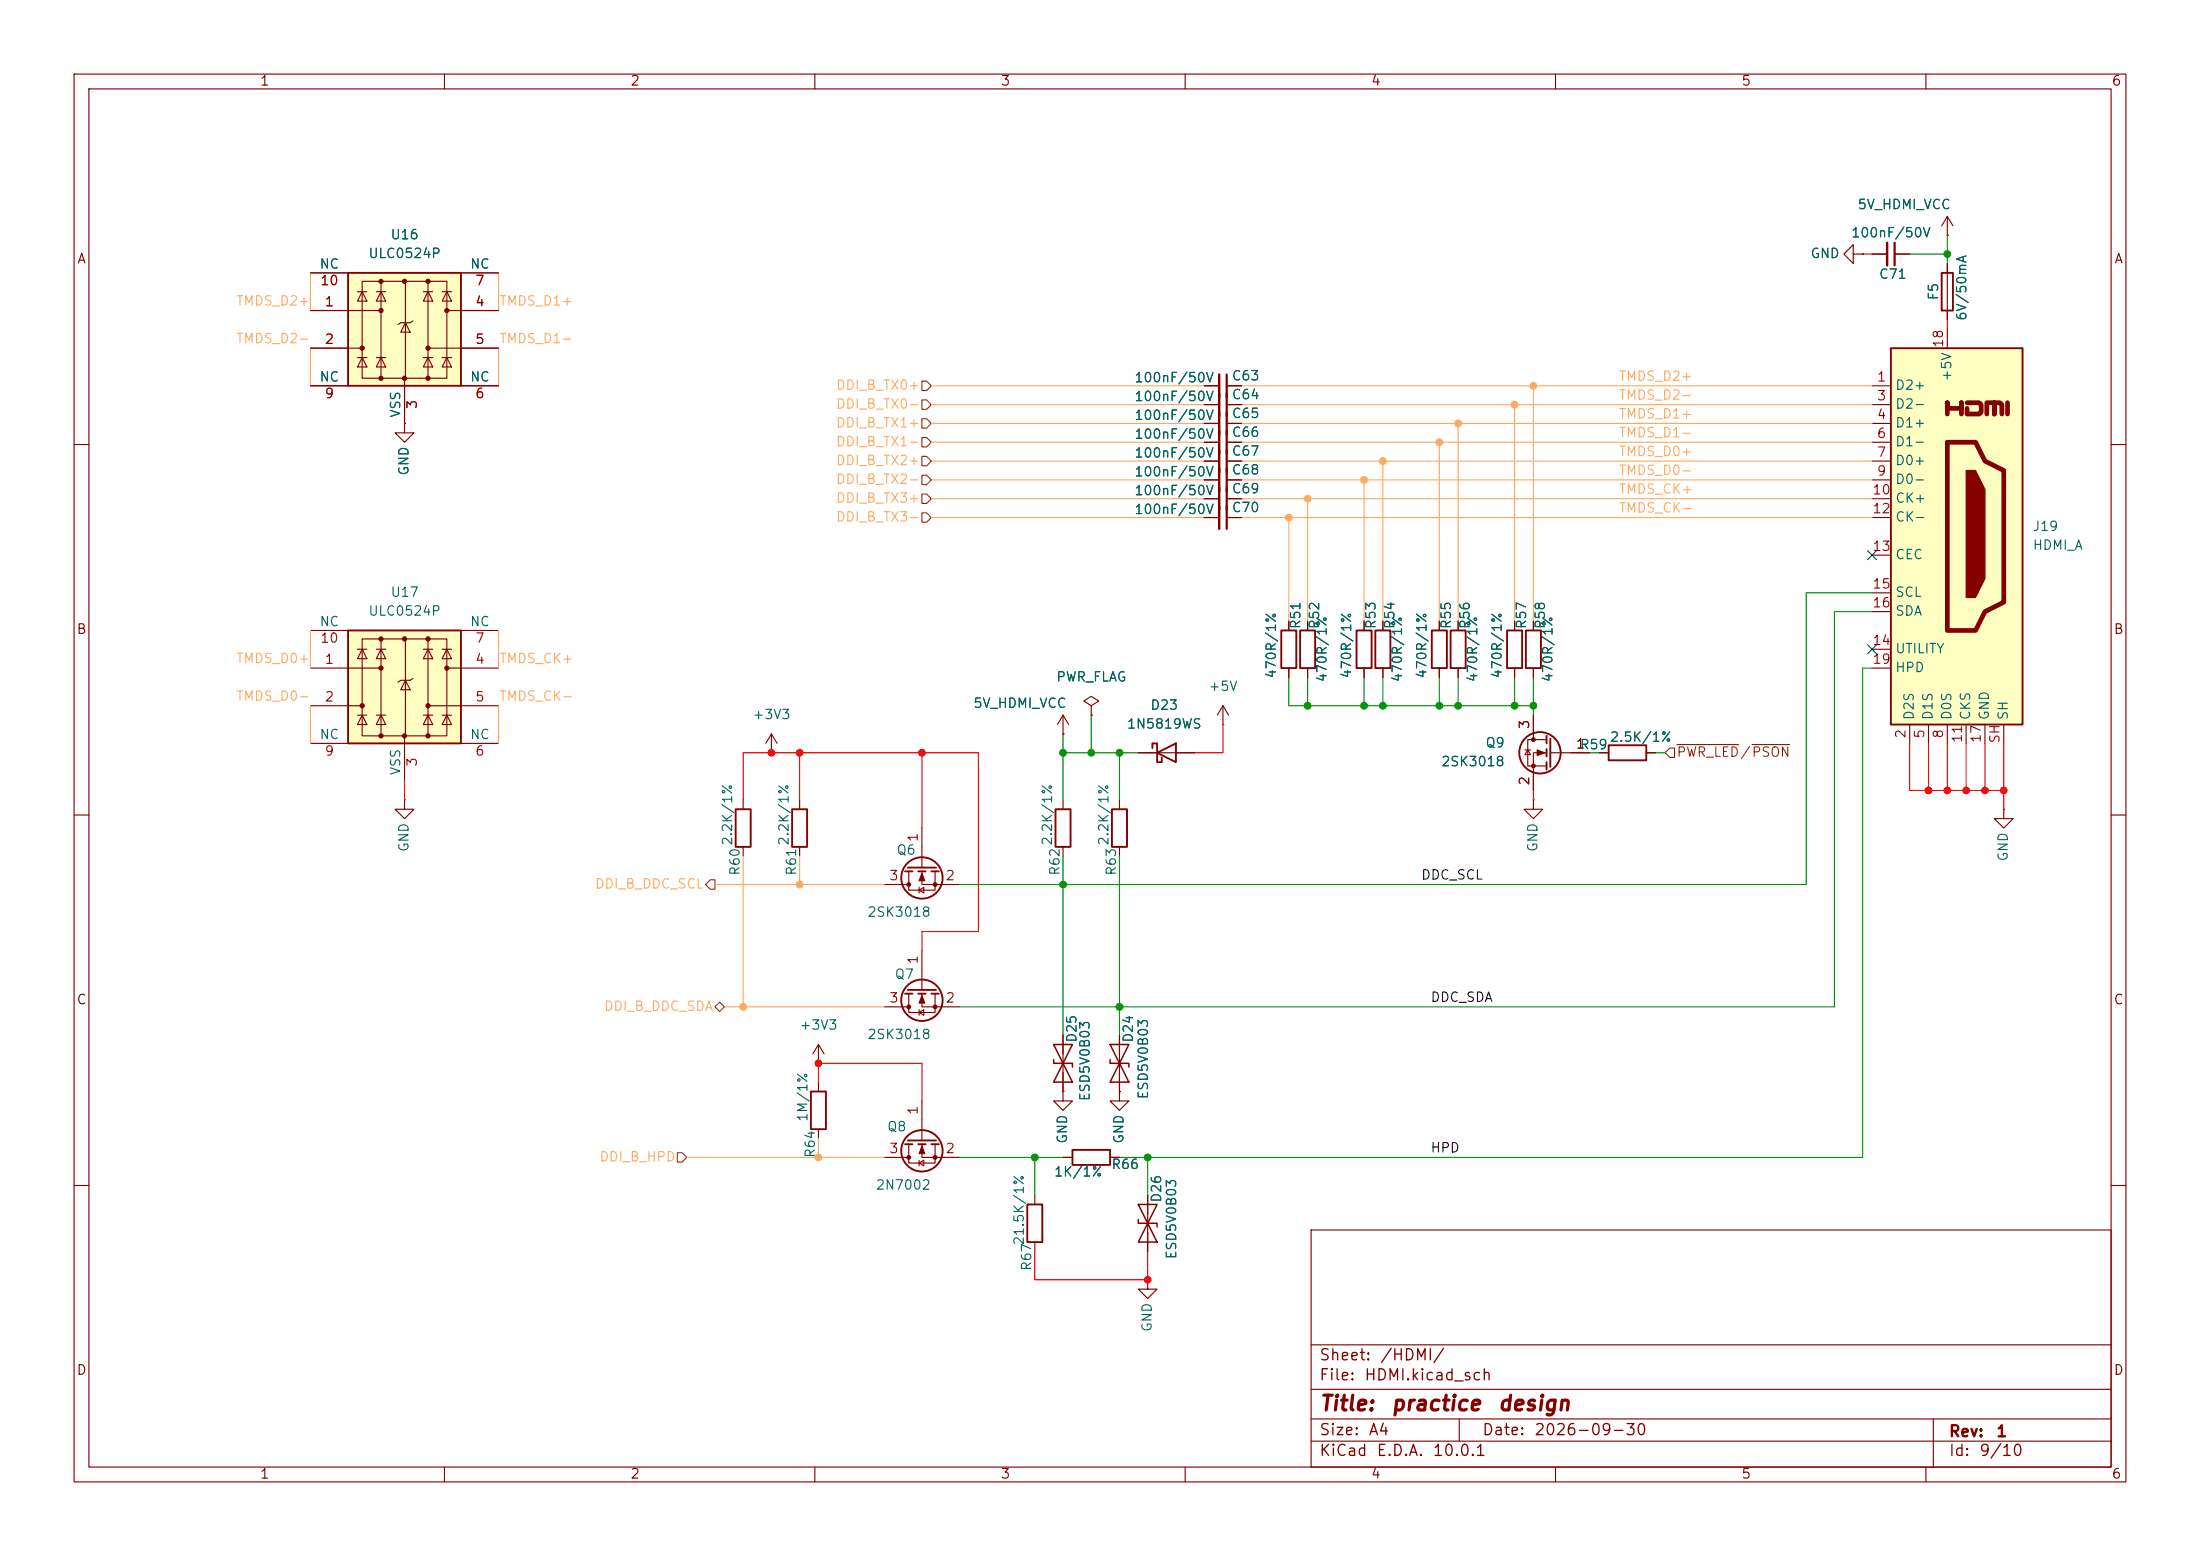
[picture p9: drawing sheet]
<svg xmlns="http://www.w3.org/2000/svg" width="297mm" height="210mm" viewBox="0 0 297 210" stroke-linecap="round" stroke-linejoin="round" font-family="sans-serif">
<g fill="none" stroke="#840000" stroke-width=".15">
<path d="M10 10h277v190h-277zM12 12h273v186h-273zM60 10v2M110 10v2M160 10v2M210 10v2M260 10v2M162.6 59.7h2M162.6 57.2h2M165.6 59.7h2M165.6 57.2h2M10 60h2"/>
<path d="M162.6 62.2h2M165.6 62.2h2M285 60h2M104.1 99.1l-.7 1.2M104.1 99.1l.8 1.2M104.1 99.1v2.5M143.5 99.1h.1M143.5 96.5l-.8 1.3M143.5 96.5l.8 1.3M143.5 96.5v2.6M147.3 95.3l1-.7-1-.6-1 .6 1 .7v1.2M147.3 96.5h.1"/>
<path d="M196.8 83.8v1.3M196.8 90.2v1.2M207 83.8v1.3M207 90.2v1.2M207 96.5v3.3M208.8 99.8h-2.6v3.6h2.6M10 110h2M104.1 101.6h.1M119.4 119.4h3.3M122.7 117.6v2.5h3.5v-2.5M124.1 119.8v.7M124.5 117.6v1.8h5"/>
<path d="M124.5 111.8v5.3M153.7 101.6h7.6M205.9 101.2h.7M206.2 101.2l.4 .7h-.7zM207 108v1.2h1.3l-1.3 1.3-1.3-1.3h1.3M207 108h.1M208.8 101.6h-1.8v5.1M209.3 101.6h5.3M270.5 109.2v1.3h1.3l-1.3 1.3-1.3-1.3h1.3M270.5 109.2h.1M285 110h2M119.4 135.9h3.3"/>
<path d="M122.7 134.1v2.6h3.5v-2.6M124.1 136.7l.6-.4v.7zM124.1 120.1l.6-.3v.7zM124.1 136.3v.7M124.5 134.1v1.8h5M124.5 128.3v5.3M151.1 139.7v7.6M151.1 147.3v1.3h1.3l-1.3 1.3-1.2-1.3h1.2M151.1 147.3h.1M10 160h2M177 166h108v32h-108zM285 160h2"/>
<path d="M60 198v2M110 198v2M160 198v2M177 194.5h108M177 191.5h108M177 187.5h108M177 181.5h108M197 191.5v3M210 198v2M260 198v2M261 191.5v6.5"/>
</g>
<g fill="none" stroke="#840000" stroke-width=".25">
<path d="M195.8 85.1h2.1v5.1h-2.1zM206 85.1h2v5.1h-2zM208.8 99.3v1M209.3 99.7v3.8M122.2 117.6h1M122.6 117.1h3.8M124 117.6h1M125.7 117.6h1M155.6 101v-.7h.6v2.6h.6v-.7M156.2 101.6l2.5-1.3v2.6zM208.8 101.1v1M208.8 102.9v1"/>
<path d="M122.2 134.1h1M122.6 133.6h3.8M124 134.1h1M125.7 134.1h1"/>
<circle cx="124.5" cy="118.5" r="2.79"/>
<circle cx="207.9" cy="101.6" r="2.79"/>
<circle cx="124.5" cy="135" r="2.79"/>
</g>
<path d="M165.6 55.6v8.2" fill="none" stroke="#840000" stroke-width=".3"/>
<path d="M164.6 55.6v8.2" fill="none" stroke="#840000" stroke-width=".33"/>
<path d="M149.9 143v.5h2.5v.5M149.9 141h2.5l-1.3 2.5zM151.1 143.5l1.3 2.6h-2.5z" fill="none" stroke="#840000" stroke-width=".2"/>
<g fill="#840000" stroke="#840000" stroke-width=".15">
<path d="M124.5 134.4l.3 1h-.7z"/>
<path d="M124.5 117.9l.3 1h-.7z"/>
<path d="M207.5 101.2l1 .4-1 .4z"/>
<circle cx="122.7" cy="135.9" r=".25"/>
<circle cx="126.2" cy="135.9" r=".25"/>
<circle cx="122.7" cy="119.4" r=".25"/>
<circle cx="126.2" cy="119.4" r=".25"/>
<circle cx="207" cy="99.8" r=".25"/>
<circle cx="207" cy="103.4" r=".25"/>
</g>
<path d="M47 36.8h15.2v15.3h-15.2z" fill="#ffffc2"/>
<g fill="none" stroke="#840000" stroke-width=".15">
<path d="M41.9 36.8h5.1M48.3 39.4h1.2M48.9 38h11.4v13.1h-11.4zM48.9 39.4l.6 1.2h-1.2zM50.8 39.4h1.3M51.4 39.4l.7 1.2h-1.3zM51.4 38v13.1M54.7 38v13.1M57.1 39.4h1.3M57.8 39.4l.6 1.2h-1.3zM57.8 38v13.1M59.7 39.4h1.3"/>
<path d="M60.3 39.4l.7 1.2h-1.3zM62.2 36.8h5.1M41.9 41.9h9.5M41.9 47h7M41.9 52.1h5.1M48.3 48.3h1.2M48.9 48.3l.6 1.2h-1.2zM50.8 48.3h1.3M51.4 48.3l.7 1.2h-1.3zM54.6 57.2v1.2h1.3l-1.3 1.3-1.3-1.3h1.3M54.6 57.2h.1M54.6 51.1v6.1"/>
<path d="M54.7 43.6l.7 1.2h-1.3zM55.8 43.3l-.4 .3h-1.3l-.4 .2M57.1 48.3h1.3M57.8 48.3l.6 1.2h-1.3zM57.8 47h9.5M59.7 48.3h1.3M60.3 48.3l.7 1.2h-1.3zM60.3 41.9h7M62.2 52.1h5.1M54.6 108v1.2h1.3l-1.3 1.3-1.3-1.3h1.3M54.6 108h.1M151.1 108v1.2"/>
<path d="M151.1 114.3v1.3"/>
</g>
<path d="M47 36.8h15.2v15.3h-15.2zM150.1 109.2h2v5.1h-2z" fill="none" stroke="#840000" stroke-width=".25"/>
<g fill="#840000" stroke="#840000" stroke-width=".15">
<circle cx="48.9" cy="47" r=".28"/>
<circle cx="51.4" cy="38" r=".28"/>
<circle cx="51.4" cy="41.9" r=".28"/>
<circle cx="51.4" cy="51.1" r=".28"/>
<circle cx="54.6" cy="38" r=".28"/>
<circle cx="54.6" cy="51.1" r=".28"/>
<circle cx="57.8" cy="38" r=".28"/>
<circle cx="57.8" cy="47" r=".28"/>
<circle cx="57.8" cy="51.1" r=".28"/>
<circle cx="60.3" cy="41.9" r=".28"/>
</g>
<path d="M47 85.1h15.2v15.2h-15.2z" fill="#ffffc2"/>
<g fill="none" stroke="#840000" stroke-width=".15">
<path d="M250.2 34.3v-1.3l-1.3 1.3 1.3 1.3v-1.3h1.3M251.5 34.3h.1M252.7 34.3h2.1M255.8 34.3h2M262.9 31.8h.1M262.9 29.2l-.8 1.3M262.9 29.2l.8 1.3M262.9 29.2v2.6M162.6 54.6h2M165.6 54.6h2M162.6 64.8h2M162.6 69.9h2"/>
<path d="M162.6 67.3h2M165.6 64.8h2M165.6 69.9h2M165.6 67.3h2M41.9 90.2h9.5M41.9 95.3h7M41.9 85.1h5.1M48.3 87.6h1.2M48.3 96.5h1.2M48.9 86.2h11.4v13.1h-11.4zM48.9 87.6l.6 1.3h-1.2zM48.9 96.5l.6 1.3h-1.2z"/>
<path d="M50.8 87.6h1.3M50.8 96.5h1.3M51.4 87.6l.7 1.3h-1.3zM51.4 96.5l.7 1.3h-1.3zM51.4 86.2v13.1M54.6 99.3v6.1M54.7 91.8l.7 1.3h-1.3zM54.7 86.2v13.1M55.8 91.6l-.4 .2h-1.3l-.4 .3M57.1 87.6h1.3M57.1 96.5h1.3M57.8 87.6l.6 1.3h-1.3z"/>
<path d="M57.8 96.5l.6 1.3h-1.3zM57.8 86.2v13.1M57.8 95.3h9.5M59.7 87.6h1.3M59.7 96.5h1.3M60.3 87.6l.7 1.3h-1.3zM60.3 96.5l.7 1.3h-1.3zM60.3 90.2h7M62.2 85.1h5.1M176.5 83.8v1.3M176.5 90.2v1.2M194.3 83.8v1.3"/>
<path d="M194.3 90.2v1.2M41.9 100.3h5.1M62.2 100.3h5.1M100.3 108v1.2M100.3 114.3v1.3M107.9 108v1.2M107.9 114.3v1.3M143.5 108v1.2M143.5 114.3v1.3"/>
</g>
<path d="M47 85.1h15.2v15.2h-15.2zM175.5 85.1h2v5.1h-2zM193.3 85.1h2v5.1h-2zM99.3 109.2h2v5.1h-2zM106.9 109.2h2.1v5.1h-2.1zM142.5 109.2h2v5.1h-2z" fill="none" stroke="#840000" stroke-width=".25"/>
<g fill="#840000" stroke="#840000" stroke-width=".15">
<circle cx="48.9" cy="95.3" r=".28"/>
<circle cx="51.4" cy="86.2" r=".28"/>
<circle cx="51.4" cy="90.2" r=".28"/>
<circle cx="51.4" cy="99.3" r=".28"/>
<circle cx="54.6" cy="86.2" r=".28"/>
<circle cx="54.6" cy="99.3" r=".28"/>
<circle cx="57.8" cy="86.2" r=".28"/>
<circle cx="57.8" cy="95.3" r=".28"/>
<circle cx="57.8" cy="99.3" r=".28"/>
<circle cx="60.3" cy="90.2" r=".28"/>
</g>
<path d="M255.8 32.8v3M165.6 53.1v3M165.6 63.2v8.2" fill="none" stroke="#840000" stroke-width=".3"/>
<path d="M254.8 32.8v3M164.6 53.1v3M164.6 63.2v8.2" fill="none" stroke="#840000" stroke-width=".33"/>
<path d="M255.3 47h17.7v50.8h-17.7z" fill="#ffffc2"/>
<path d="M262.9 55.9v-1.5v.7h1.9v-.7v1.5M262.9 59.7h3.8l1.3 2.5 2.5 1.3v17.8l-2.5 1.3-1.3 2.5h-3.8zM265.6 54.4h1.6l.3 .2v1l-.3 .3h-1.6v-.8M268.2 55.9v-1.5h1v1.5v-1.5h.8l.3 .2v1.3M271 54.4v1.5" fill="none" stroke="#840000" stroke-width=".63"/>
<g fill="none" stroke="#840000" stroke-width=".25">
<path d="M262.1 36.8h1.6v5.1h-1.6zM255.3 47h17.7v50.8h-17.7zM173 85.1h2v5.1h-2zM183.1 85.1h2.1v5.1h-2.1zM185.7 85.1h2v5.1h-2zM203.5 85.1h2v5.1h-2zM217.2 100.6h5v2h-5zM109.5 147.3h2v5.1h-2zM122.2 154.4h1M122.6 153.9h3.8M124 154.4h1M125.7 154.4h1"/>
<path d="M144.8 155.2h5.1v2h-5.1zM138.7 162.6h2v5h-2z"/>
<circle cx="124.5" cy="155.3" r="2.79"/>
</g>
<g fill="#840000" stroke="#840000" stroke-width=".15">
<path d="M265.4 63.5h1.3l1.3 2.5v12.1l-1.3 2.5h-1.3z"/>
<path d="M124.5 154.7l.3 1h-.7z"/>
<circle cx="122.7" cy="156.2" r=".25"/>
<circle cx="126.2" cy="156.2" r=".25"/>
</g>
<g fill="none" stroke="#840000" stroke-width=".15">
<path d="M41.9 36.8h5.1M62.2 36.8h5.1M251.5 34.3h.1M252.7 34.3h2.1M255.8 34.3h2M262.9 31.8h.1M262.9 35.6v7.6M41.9 52.1h5.1M41.9 41.9h5.1M41.9 47h5.1M54.6 57.2h.1M54.6 52.1v5.1"/>
<path d="M62.2 52.1h5.1M62.2 41.9h5.1M62.2 47h5.1M162.6 52.1h2M162.6 54.6h2M162.6 57.2h2M162.6 59.7h2M165.6 52.1h2M165.6 54.6h2M165.6 57.2h2M165.6 59.7h2M252.7 52.1h2.6"/>
<path d="M252.7 54.6h2.6M252.7 57.2h2.6M252.7 59.7h2.6M262.9 44.5v2.5M162.6 62.2h2M162.6 64.8h2M162.6 67.3h2M162.6 69.9h2M165.6 62.2h2M165.6 64.8h2M165.6 67.3h2M165.6 69.9h2"/>
<path d="M252.7 62.2h2.6M252.7 64.8h2.6M252.7 67.3h2.6M252.7 69.9h2.6M252.7 74.9h2.6M143.5 99.1h.1M147.3 96.5h.1M165.1 97.8h.1M165.1 95.3l-.8 1.2M165.1 95.3l.8 1.2M165.1 95.3v2.5M174 83.8v1.3"/>
<path d="M174 90.2v1.2M176.5 83.8v1.3M176.5 90.2v1.2M184.1 83.8v1.3M184.1 90.2v1.2M186.7 83.8v1.3M186.7 90.2v1.2M194.3 83.8v1.3M194.3 90.2v1.2M196.8 83.8v1.3M196.8 90.2v1.2M204.5 83.8v1.3"/>
<path d="M204.5 90.2v1.2M207 83.8v1.3M207 90.2v1.2M207 96.5v2.6M252.7 87.6h2.6M252.7 80h2.6M252.7 82.6h2.6M252.7 90.2h2.6M257.8 97.8v2.5M260.3 97.8v2.5M262.9 97.8v2.5M265.4 97.8v2.5"/>
<path d="M268 97.8v2.5M270.5 97.8v2.5M153.7 101.6h2.5M158.7 101.6h2.6M207 104.1v2.6M212.1 101.6h2.5M215.9 101.6h1.3M222.2 101.6h1.3M143.5 139.7v7.6M151.1 139.7v2.5M110.5 143.5h.1M110.5 141v2.5"/>
<path d="M110.5 146.1v1.2M110.5 152.4v1.3M110.5 141l-.8 1.2M110.5 141l.8 1.2M119.4 156.2h3.3M122.7 154.4v2.6h3.5v-2.6M124.1 157l.6-.4v.8zM124.1 156.6v.8M124.5 154.4v1.8h5M124.5 148.6v5.3M143.5 147.3v1.3h1.3l-1.3 1.3-1.3-1.3h1.3M143.5 147.3h.1"/>
<path d="M143.5 156.2h1.3M149.9 156.2h1.2M151.1 147.3h.1M151.1 144.8v2.5M139.7 161.3v1.3M139.7 167.6v1.3M154.9 172.7v1.3h1.3l-1.3 1.3-1.2-1.3h1.2M154.9 172.7h.1M154.9 161.3v7.6"/>
</g>
<path d="M165.6 50.5v3.1" fill="none" stroke="#840000" stroke-width=".3"/>
<path d="M164.6 50.5v3.1" fill="none" stroke="#840000" stroke-width=".33"/>
<path d="M142.2 143v.5h2.6v.5M142.2 141h2.6l-1.3 2.5zM143.5 143.5l1.3 2.6h-2.6zM153.7 164.6v.5h2.5v.5M153.7 162.6h2.5l-1.3 2.5zM154.9 165.1l1.3 2.5h-2.5z" fill="none" stroke="#840000" stroke-width=".2"/>
<g fill="none" stroke="#725600" stroke-width=".15">
<path d="M124.5 51.4h.6l.6 .7-.6 .6h-.6zM124.5 56.5h.6l.6 .7-.6 .6h-.6zM124.5 59.1h.6l.6 .6-.6 .6h-.6zM124.5 54h.6l.6 .6-.6 .6h-.6zM124.5 61.6h.6l.6 .6-.6 .7h-.6zM124.5 69.2h.6l.6 .7-.6 .6h-.6zM124.5 66.7h.6l.6 .6-.6 .6h-.6zM124.5 64.1h.6l.6 .7-.6 .6h-.6zM95.9 118.7h.6v1.3h-.6l-.7-.6zM225.4 101h.7v1.2h-.7l-.6-.6zM226.4 100.5h8.3M236.5 100.5h5.1"/>
<path d="M96.5 135.9l.7-.6 .6 .6-.6 .6zM91.4 155.6h.7l.6 .6-.6 .6h-.7z"/>
</g>
<g fill="none" stroke="#ffa95e" stroke-width=".15">
<path d="M41.9 36.8v5.1M67.3 36.8v5.1M41.9 47v5.1M67.3 47v5.1M125.7 52.1h36.9M125.7 57.2h36.9M125.7 59.7h36.9M125.7 54.6h36.9M167.6 52.1h85.1M167.6 57.2h85.1M167.6 59.7h85.1M167.6 54.6h85.1"/>
<path d="M194.3 59.7v24.1M196.8 57.2v26.6M204.5 54.6v29.2M207 52.1v31.7M125.7 69.9h36.9M125.7 64.8h36.9M125.7 62.2h36.9M125.7 67.3h36.9M167.6 69.9h85.1M167.6 64.8h85.1M167.6 62.2h85.1M167.6 67.3h85.1"/>
<path d="M174 69.9v13.9M176.5 67.3v16.5M184.1 64.8v19M186.7 62.2v21.6M41.9 85.1v5.1M41.9 95.3v5M67.3 85.1v5.1M67.3 95.3v5M96.5 119.4h22.9M100.3 115.6v20.3M107.9 115.6v3.8M97.8 135.9h21.6"/>
<path d="M92.7 156.2h26.7M110.5 153.7v2.5"/>
</g>
<g fill="none" stroke="#009600" stroke-width=".15">
<path d="M257.8 34.3h5.1M262.9 31.8v3.8M143.5 99.1v8.9M147.3 96.5v5.1M174 91.4v3.9h33M176.5 91.4v3.9M184.1 91.4v3.9M186.7 91.4v3.9M194.3 91.4v3.9M196.8 91.4v3.9M204.5 91.4v3.9M207 91.4v5.1"/>
<path d="M252.7 90.2h-1.2v66h-100.4M252.7 82.6h-5.1v53.3h-118.1M252.7 80h-8.9v39.4h-114.3M143.5 101.6h10.2M143.5 115.6v24.1M151.1 101.6v6.4M151.1 115.6v24.1M214.6 101.6h1.3M223.5 101.6h1.3M129.5 156.2h14M139.7 156.2v5.1M154.9 156.2v5.1"/>
</g>
<g fill="none" stroke="#ff030b" stroke-width=".15">
<path d="M251.5 34.3h1.2M262.9 43.2v1.3M165.1 97.8v3.8h-3.8M54.6 105.4v2.6M100.3 108v-6.4h31.8v24.1h-7.6v2.6M107.9 101.6v6.4M124.5 101.6v10.2M207 106.7v1.3M257.8 100.3v6.4h12.7M260.3 100.3v6.4M262.9 100.3v6.4M265.4 100.3v6.4"/>
<path d="M268 100.3v6.4M270.5 100.3v8.9M110.5 146.1v-2.6h14v5.1M139.7 168.9v3.8h15.2v-3.8"/>
</g>
<path d="M252.1 74.3l1.2 1.2M253.3 74.3l-1.2 1.2M252.1 87l1.2 1.2M253.3 87l-1.2 1.2" fill="none" stroke="#000084" stroke-width=".15"/>
<g fill="#ffa95e" stroke="#ffa95e" stroke-width=".14">
<circle cx="100.3" cy="135.9" r=".46"/>
<circle cx="107.9" cy="119.4" r=".46"/>
<circle cx="204.5" cy="54.6" r=".46"/>
<circle cx="196.8" cy="57.2" r=".46"/>
<circle cx="207" cy="52.1" r=".46"/>
<circle cx="176.5" cy="67.3" r=".46"/>
<circle cx="184.1" cy="64.8" r=".46"/>
<circle cx="174" cy="69.9" r=".46"/>
<circle cx="186.7" cy="62.2" r=".46"/>
<circle cx="194.3" cy="59.7" r=".46"/>
<circle cx="110.5" cy="156.2" r=".46"/>
</g>
<g fill="#009600" stroke="#009600" stroke-width=".14">
<circle cx="151.1" cy="135.9" r=".46"/>
<circle cx="147.3" cy="101.6" r=".46"/>
<circle cx="143.5" cy="119.4" r=".46"/>
<circle cx="262.9" cy="34.3" r=".46"/>
<circle cx="143.5" cy="101.6" r=".46"/>
<circle cx="151.1" cy="101.6" r=".46"/>
<circle cx="139.7" cy="156.2" r=".46"/>
<circle cx="154.9" cy="156.2" r=".46"/>
<circle cx="194.3" cy="95.3" r=".46"/>
<circle cx="207" cy="95.3" r=".46"/>
<circle cx="196.8" cy="95.3" r=".46"/>
<circle cx="204.5" cy="95.3" r=".46"/>
<circle cx="176.5" cy="95.3" r=".46"/>
<circle cx="184.1" cy="95.3" r=".46"/>
<circle cx="186.7" cy="95.3" r=".46"/>
</g>
<g fill="#ff030b" stroke="#ff030b" stroke-width=".14">
<circle cx="124.5" cy="101.6" r=".46"/>
<circle cx="104.1" cy="101.6" r=".46"/>
<circle cx="107.9" cy="101.6" r=".46"/>
<circle cx="110.5" cy="143.5" r=".46"/>
<circle cx="154.9" cy="172.7" r=".46"/>
<circle cx="270.5" cy="106.7" r=".46"/>
<circle cx="262.9" cy="106.7" r=".46"/>
<circle cx="260.3" cy="106.7" r=".46"/>
<circle cx="268" cy="106.7" r=".46"/>
<circle cx="265.4" cy="106.7" r=".46"/>
</g>
<g font-size="2" fill="#840000">
<text x="178" y="190.9">Title:</text>
<text x="187.7" y="190.9">practice</text>
<text x="202.1" y="190.9">design</text>
</g>
<g font-size="1.5" fill="#840000">
<text x="178" y="184">Sheet:</text>
<text x="186.2" y="184">/HDMI/</text>
<text x="178" y="186.7">File:</text>
<text x="184.1" y="186.7">HDMI.kicad_sch</text>
<text x="178" y="196.9">KiCad</text>
<text x="178" y="194.1">Size:</text>
<text x="184.7" y="194.1">A4</text>
<text x="185.7" y="196.9">E.D.A.</text>
<text x="193.3" y="196.9">10.0.1</text>
<text x="200" y="194.1">Date:</text>
<text x="207" y="194.1">2026-09-30</text>
<text x="263" y="194.3">Rev:</text>
<text x="263" y="196.9">Id:</text>
<text x="267.1" y="196.9">9/10</text>
<text x="269.4" y="194.3">1</text>
</g>
<g font-size="1.3" fill="#840000">
<text x="35" y="11.9">1</text>
<text x="85" y="11.9">2</text>
<text x="135" y="11.9">3</text>
<text x="185" y="11.9">4</text>
<text x="235" y="11.9">5</text>
<text x="285" y="11.9">6</text>
<text x="10.3" y="35.9">A</text>
<text x="285.3" y="35.9">A</text>
<text x="10.3" y="85.9">B</text>
<text x="285.3" y="85.9">B</text>
<text x="10.3" y="135.9">C</text>
<text x="285.3" y="135.9">C</text>
<text x="10.3" y="185.9">D</text>
<text x="285.3" y="185.9">D</text>
<text x="35" y="199.9">1</text>
<text x="85" y="199.9">2</text>
<text x="135" y="199.9">3</text>
<text x="185" y="199.9">4</text>
<text x="235" y="199.9">5</text>
<text x="285" y="199.9">6</text>
</g>
<g font-size="1.3" fill="#006464">
<text x="250.7" y="28.5">5V_HDMI_VCC</text>
<text x="49.6" y="35.2">ULC0524P</text>
<text x="52.6" y="32.6">U16</text>
<text x="244.3" y="35.2">GND</text>
<text x="249.8" y="32.4">100nF/50V</text>
<text x="43" y="36.6">NC</text>
<text x="63.4" y="36.6">NC</text>
<text x="253.6" y="37.9">C71</text>
<text x="262" y="40.6" transform="rotate(-90 262 40.6)">F5</text>
<text x="265.8" y="43.4" transform="rotate(-90 265.8 43.4)">6V/50mA</text>
<text x="43" y="51.8">NC</text>
<text x="63.4" y="51.8">NC</text>
<text x="153" y="51.9">100nF/50V</text>
<text x="166.2" y="51.7">C63</text>
<text x="255.8" y="52.9">D2+</text>
<text x="263.8" y="51.6" transform="rotate(-90 263.8 51.6)">+5V</text>
<text x="54.4" y="56.5" transform="rotate(-90 54.4 56.5)">VSS</text>
<text x="153" y="59.5">100nF/50V</text>
<text x="153" y="57">100nF/50V</text>
<text x="153" y="54.5">100nF/50V</text>
<text x="166.2" y="59.3">C66</text>
<text x="166.2" y="56.7">C65</text>
<text x="166.2" y="54.2">C64</text>
<text x="255.8" y="55.5">D2-</text>
<text x="255.8" y="58">D1+</text>
<text x="55.5" y="64.3" transform="rotate(-90 55.5 64.3)">GND</text>
<text x="153" y="62.1">100nF/50V</text>
<text x="153" y="64.6">100nF/50V</text>
<text x="166.2" y="61.8">C67</text>
<text x="166.2" y="64.4">C68</text>
<text x="255.8" y="60.6">D1-</text>
<text x="255.8" y="63.1">D0+</text>
<text x="255.8" y="65.6">D0-</text>
<text x="153" y="69.7">100nF/50V</text>
<text x="153" y="67.2">100nF/50V</text>
<text x="166.2" y="69.4">C70</text>
<text x="166.2" y="66.9">C69</text>
<text x="255.8" y="68.2">CK+</text>
<text x="255.8" y="70.7">CK-</text>
<text x="274.3" y="72">J19</text>
<text x="255.8" y="75.8">CEC</text>
<text x="274.3" y="74.5">HDMI_A</text>
<text x="49.6" y="83.4">ULC0524P</text>
<text x="52.6" y="80.9">U17</text>
<text x="255.8" y="80.9">SCL</text>
<text x="255.8" y="83.4">SDA</text>
<text x="43" y="84.8">NC</text>
<text x="63.4" y="84.8">NC</text>
<text x="175.9" y="85" transform="rotate(-90 175.9 85)">R51</text>
<text x="178.4" y="85" transform="rotate(-90 178.4 85)">R52</text>
<text x="186" y="85" transform="rotate(-90 186 85)">R53</text>
<text x="188.6" y="85" transform="rotate(-90 188.6 85)">R54</text>
<text x="196.2" y="85" transform="rotate(-90 196.2 85)">R55</text>
<text x="198.7" y="85" transform="rotate(-90 198.7 85)">R56</text>
<text x="206.3" y="85" transform="rotate(-90 206.3 85)">R57</text>
<text x="208.9" y="85" transform="rotate(-90 208.9 85)">R58</text>
<text x="255.8" y="88.5">UTILITY</text>
<text x="131.3" y="95.9">5V_HDMI_VCC</text>
<text x="142.5" y="92.3">PWR_FLAG</text>
<text x="163.1" y="93.6">+5V</text>
<text x="172.6" y="91.7" transform="rotate(-90 172.6 91.7)">470R/1%</text>
<text x="179.4" y="92.2" transform="rotate(-90 179.4 92.2)">470R/1%</text>
<text x="182.7" y="91.7" transform="rotate(-90 182.7 91.7)">470R/1%</text>
<text x="189.6" y="92.2" transform="rotate(-90 189.6 92.2)">470R/1%</text>
<text x="192.9" y="91.7" transform="rotate(-90 192.9 91.7)">470R/1%</text>
<text x="199.7" y="92.2" transform="rotate(-90 199.7 92.2)">470R/1%</text>
<text x="203" y="91.7" transform="rotate(-90 203 91.7)">470R/1%</text>
<text x="209.9" y="92.2" transform="rotate(-90 209.9 92.2)">470R/1%</text>
<text x="255.8" y="91">HPD</text>
<text x="43" y="100.1">NC</text>
<text x="63.4" y="100.1">NC</text>
<text x="101.5" y="97.4">+3V3</text>
<text x="152" y="98.7">1N5819WS</text>
<text x="155.2" y="96.1">D23</text>
<text x="200.4" y="101.2">Q9</text>
<text x="213.2" y="101.4">R59</text>
<text x="217.2" y="100.4">2.5K/1%</text>
<text x="258.7" y="97.3" transform="rotate(-90 258.7 97.3)">D2S</text>
<text x="261.2" y="97.3" transform="rotate(-90 261.2 97.3)">D1S</text>
<text x="263.8" y="97.3" transform="rotate(-90 263.8 97.3)">D0S</text>
<text x="266.3" y="97.3" transform="rotate(-90 266.3 97.3)">CKS</text>
<text x="268.8" y="97.3" transform="rotate(-90 268.8 97.3)">GND</text>
<text x="271.4" y="97.3" transform="rotate(-90 271.4 97.3)">SH</text>
<text x="54.4" y="104.7" transform="rotate(-90 54.4 104.7)">VSS</text>
<text x="194.5" y="103.7">2SK3018</text>
<text x="55.5" y="115.1" transform="rotate(-90 55.5 115.1)">GND</text>
<text x="99.2" y="114.2" transform="rotate(-90 99.2 114.2)">2.2K/1%</text>
<text x="100.2" y="118.3" transform="rotate(-90 100.2 118.3)">R60</text>
<text x="106.8" y="114.2" transform="rotate(-90 106.8 114.2)">2.2K/1%</text>
<text x="107.8" y="118.3" transform="rotate(-90 107.8 118.3)">R61</text>
<text x="120.9" y="115.7">Q6</text>
<text x="142.3" y="114.2" transform="rotate(-90 142.3 114.2)">2.2K/1%</text>
<text x="143.4" y="118.3" transform="rotate(-90 143.4 118.3)">R62</text>
<text x="150" y="114.2" transform="rotate(-90 150 114.2)">2.2K/1%</text>
<text x="151" y="118.3" transform="rotate(-90 151 118.3)">R63</text>
<text x="207.9" y="115.1" transform="rotate(-90 207.9 115.1)">GND</text>
<text x="271.4" y="116.4" transform="rotate(-90 271.4 116.4)">GND</text>
<text x="117" y="124.1">2SK3018</text>
<text x="120.7" y="132.4">Q7</text>
<text x="107.8" y="139.3">+3V3</text>
<text x="117" y="140.6">2SK3018</text>
<text x="145.6" y="140.8" transform="rotate(-90 145.6 140.8)">D25</text>
<text x="153.3" y="140.8" transform="rotate(-90 153.3 140.8)">D24</text>
<text x="147.4" y="148.7" transform="rotate(-90 147.4 148.7)">ESD5V0B03</text>
<text x="155.3" y="148.5" transform="rotate(-90 155.3 148.5)">ESD5V0B03</text>
<text x="109.3" y="151.5" transform="rotate(-90 109.3 151.5)">1M/1%</text>
<text x="119.7" y="153">Q8</text>
<text x="144.4" y="154.5" transform="rotate(-90 144.4 154.5)">GND</text>
<text x="152" y="154.5" transform="rotate(-90 152 154.5)">GND</text>
<text x="110.3" y="156.4" transform="rotate(-90 110.3 156.4)">R64</text>
<text x="118.1" y="160.9">2N7002</text>
<text x="142.2" y="159.1">1K/1%</text>
<text x="149.9" y="158.1">R66</text>
<text x="157.1" y="162.4" transform="rotate(-90 157.1 162.4)">D26</text>
<text x="138.5" y="168.2" transform="rotate(-90 138.5 168.2)">21.5K/1%</text>
<text x="139.5" y="171.6" transform="rotate(-90 139.5 171.6)">R67</text>
<text x="159.1" y="170" transform="rotate(-90 159.1 170)">ESD5V0B03</text>
<text x="155.8" y="179.9" transform="rotate(-90 155.8 179.9)">GND</text>
</g>
<g font-size="1.3" fill="#ffa95e">
<text x="31.8" y="41.6">TMDS_D2+</text>
<text x="67.3" y="41.6">TMDS_D1+</text>
<text x="31.8" y="46.6">TMDS_D2-</text>
<text x="67.3" y="46.6">TMDS_D1-</text>
<text x="112.8" y="52.9">DDI_B_TX0+</text>
<text x="218.4" y="51.7">TMDS_D2+</text>
<text x="112.8" y="58">DDI_B_TX1+</text>
<text x="112.8" y="55.5">DDI_B_TX0-</text>
<text x="218.4" y="54.3">TMDS_D2-</text>
<text x="218.4" y="59.3">TMDS_D1-</text>
<text x="218.4" y="56.8">TMDS_D1+</text>
<text x="112.8" y="63.1">DDI_B_TX2+</text>
<text x="112.8" y="60.6">DDI_B_TX1-</text>
<text x="112.8" y="65.6">DDI_B_TX2-</text>
<text x="218.4" y="64.4">TMDS_D0-</text>
<text x="218.4" y="61.9">TMDS_D0+</text>
<text x="112.8" y="70.7">DDI_B_TX3-</text>
<text x="112.8" y="68.2">DDI_B_TX3+</text>
<text x="218.4" y="69.5">TMDS_CK-</text>
<text x="218.4" y="67">TMDS_CK+</text>
<text x="31.8" y="89.8">TMDS_D0+</text>
<text x="67.3" y="89.8">TMDS_CK+</text>
<text x="31.8" y="94.9">TMDS_D0-</text>
<text x="67.3" y="94.9">TMDS_CK-</text>
<text x="80.2" y="120.2">DDI_B_DDC_SCL</text>
<text x="81.4" y="136.8">DDI_B_DDC_SDA</text>
<text x="80.8" y="157.1">DDI_B_HPD</text>
</g>
<g font-size="1.3" fill="#a90000">
<text x="43.1" y="38.8">10</text>
<text x="43.7" y="41.7">1</text>
<text x="64.1" y="41.7">4</text>
<text x="64.1" y="38.8">7</text>
<text x="43.7" y="46.7">2</text>
<text x="64.1" y="46.7">5</text>
<text x="262.6" y="47" transform="rotate(-90 262.6 47)">18</text>
<text x="253.3" y="51.8">1</text>
<text x="43.7" y="54.1">9</text>
<text x="56.6" y="55.3" transform="rotate(-90 56.6 55.3)">3</text>
<text x="64.1" y="54.1">6</text>
<text x="253.3" y="54.4">3</text>
<text x="253.3" y="56.9">4</text>
<text x="253.3" y="59.4">6</text>
<text x="253.3" y="62">7</text>
<text x="253.3" y="64.5">9</text>
<text x="252.7" y="67.1">10</text>
<text x="252.7" y="69.6">12</text>
<text x="252.7" y="74.7">13</text>
<text x="252.7" y="79.8">15</text>
<text x="252.7" y="82.3">16</text>
<text x="43.1" y="87.1">10</text>
<text x="43.7" y="89.9">1</text>
<text x="64.1" y="89.9">4</text>
<text x="64.1" y="87.1">7</text>
<text x="252.7" y="87.4">14</text>
<text x="252.7" y="89.9">19</text>
<text x="43.7" y="95">2</text>
<text x="64.1" y="95">5</text>
<text x="206.8" y="98.5" transform="rotate(-90 206.8 98.5)">3</text>
<text x="212.7" y="101.3">1</text>
<text x="257.6" y="99.8" transform="rotate(-90 257.6 99.8)">2</text>
<text x="260.1" y="99.8" transform="rotate(-90 260.1 99.8)">5</text>
<text x="262.6" y="99.8" transform="rotate(-90 262.6 99.8)">8</text>
<text x="265.2" y="100.4" transform="rotate(-90 265.2 100.4)">11</text>
<text x="267.7" y="100.4" transform="rotate(-90 267.7 100.4)">17</text>
<text x="270.3" y="100.4" transform="rotate(-90 270.3 100.4)">SH</text>
<text x="43.7" y="102.3">9</text>
<text x="56.6" y="103.6" transform="rotate(-90 56.6 103.6)">3</text>
<text x="64.1" y="102.3">6</text>
<text x="206.8" y="106.1" transform="rotate(-90 206.8 106.1)">2</text>
<text x="124.2" y="113.7" transform="rotate(-90 124.2 113.7)">1</text>
<text x="119.9" y="119.1">3</text>
<text x="127.6" y="119.1">2</text>
<text x="124.2" y="130.2" transform="rotate(-90 124.2 130.2)">1</text>
<text x="119.9" y="135.6">3</text>
<text x="127.6" y="135.6">2</text>
<text x="119.9" y="156">3</text>
<text x="124.2" y="150.6" transform="rotate(-90 124.2 150.6)">1</text>
<text x="127.6" y="156">2</text>
</g>
<text font-size="1.3" fill="#725600" x="226.3" y="102.5">PWR_LED/PSON</text>
<g font-size="1.3" fill="#0f0f0f">
<text x="191.8" y="119">DDC_SCL</text>
<text x="193" y="135.5">DDC_SDA</text>
<text x="193" y="155.9">HPD</text>
</g>
</svg>
